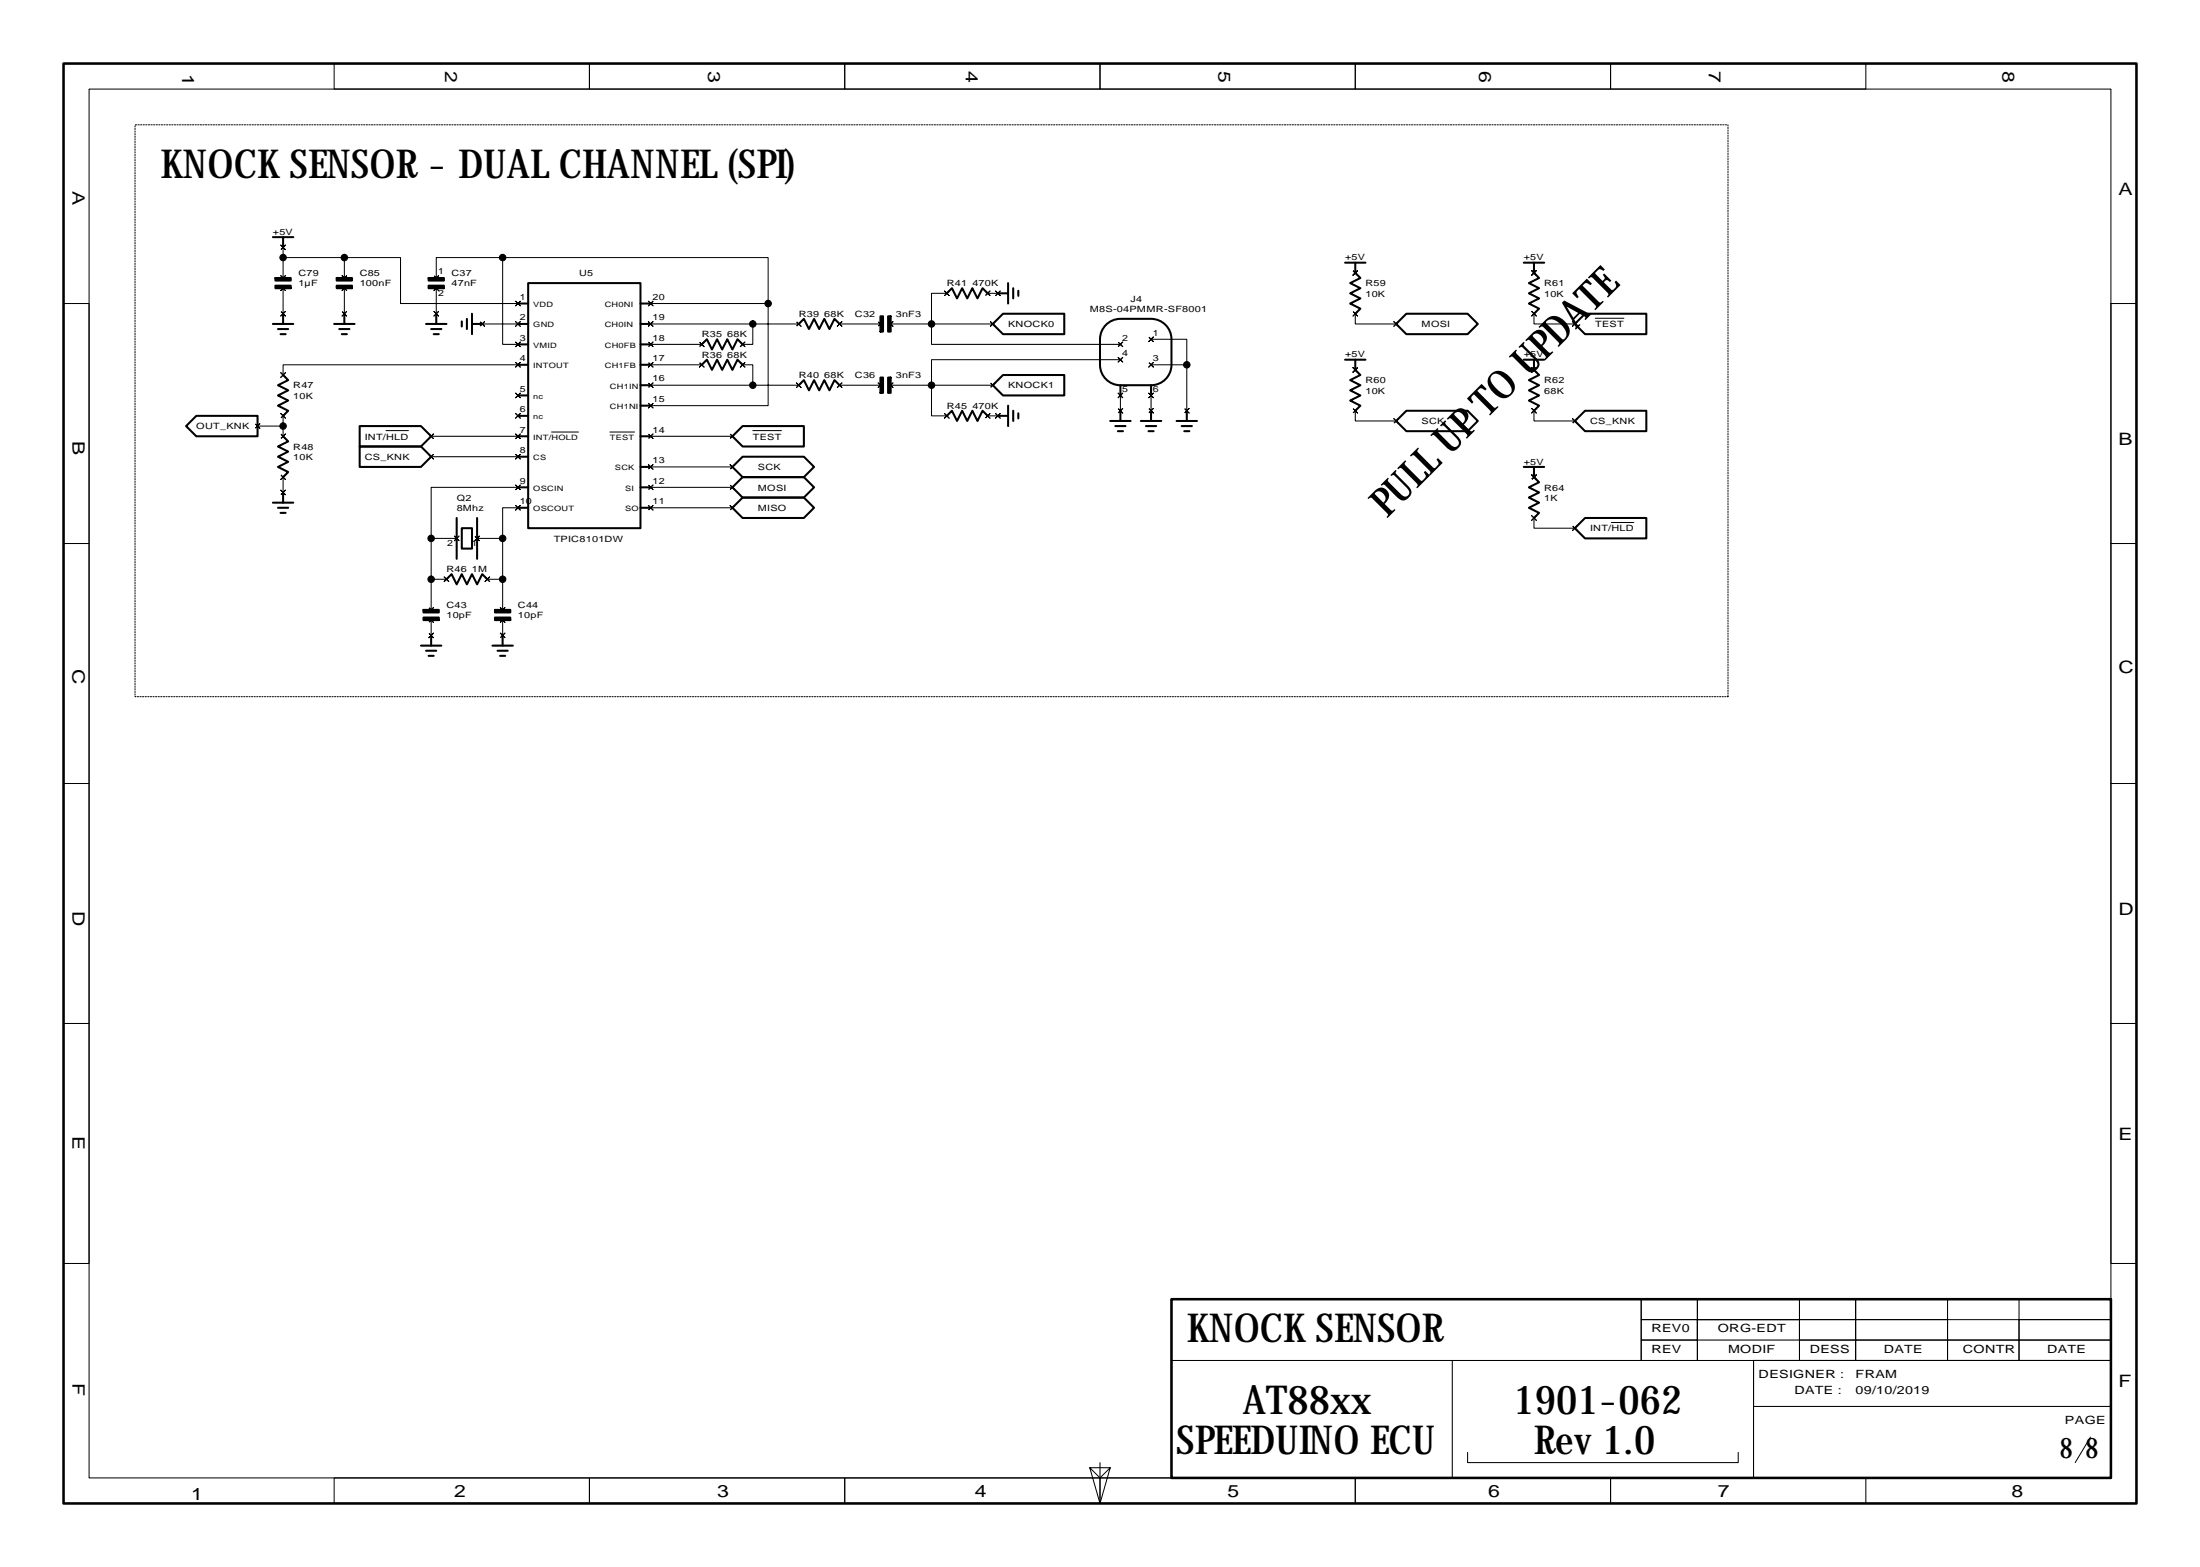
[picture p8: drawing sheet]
<svg xmlns="http://www.w3.org/2000/svg" width="431mm" height="307mm" viewBox="0 0 431 307" stroke-linecap="round" stroke-linejoin="round" font-family="sans-serif">
<g fill="none" stroke="#000" stroke-width=".2">
<path d="M17.4 17.4h396v272h-396zM65.4 12.4h50v5h-50zM115.4 12.4h50v5h-50zM165.4 12.4h50v5h-50zM215.4 12.4h50v5h-50zM265.4 12.4h50v5h-50zM315.4 12.4h50v5h-50zM12.4 59.4h5v47h-5zM55 48l.4 .4 .5-.4-.5 .4 .5 .5-.5-.5-.4 .5 .4-.5zM55 54l.4 .4 .5-.4-.5 .4 .5 .5-.5-.5-.4 .5 .4-.5zM55 56l.4 .4 .5-.4-.5 .4 .5 .5-.5-.5-.4 .5 .4-.5zM55.4 48.4v6"/>
<path d="M55.4 56.4v5M55.4 50.4h12M67 54l.4 .4 .5-.4-.5 .4 .5 .5-.5-.5-.4 .5 .4-.5zM67 56l.4 .4 .5-.4-.5 .4 .5 .5-.5-.5-.4 .5 .4-.5zM67.4 50.4h11v9h23M67.4 50.4v4M67.4 56.4v5M85 54l.4 .4 .5-.4-.5 .4 .5 .5-.5-.5-.4 .5 .4-.5zM85 56l.4 .4 .5-.4-.5 .4 .5 .5-.5-.5-.4 .5 .4-.5zM85.4 56.4v5M98.4 50.4h-13v4M101 59l.4 .4 .5-.4-.5 .4 .5 .5-.5-.5-.4 .5 .4-.5z"/>
<path d="M127 59l.4 .4 .5-.4-.5 .4 .5 .5-.5-.5-.4 .5 .4-.5zM127.4 59.4h23v20h-23M150.4 59.4v-9h-52v17h3M185 57l.4 .4 .5-.4-.5 .4 .5 .5-.5-.5-.4 .5 .4-.5zM185.4 57.4h-3v10h37M193 57l.4 .4 .5-.4-.5 .4 .5 .5-.5-.5-.4 .5 .4-.5zM193.4 57.4h2M195 57l.4 .4 .5-.4-.5 .4 .5 .5-.5-.5-.4 .5 .4-.5zM265 53l.4 .4 .5-.4-.5 .4 .5 .5-.5-.5-.4 .5 .4-.5zM265.4 53.4h.1M300 53l.4 .4 .5-.4-.5 .4 .5 .5-.5-.5-.4 .5 .4-.5zM300.4 53.4h.1"/>
<path d="M413.4 59.4h5v47h-5zM55 61l.4 .4 .5-.4-.5 .4 .5 .5-.5-.5-.4 .5 .4-.5zM55 73l.4 .4 .5-.4-.5 .4 .5 .5-.5-.5-.4 .5 .4-.5zM67 61l.4 .4 .5-.4-.5 .4 .5 .5-.5-.5-.4 .5 .4-.5zM85 61l.4 .4 .5-.4-.5 .4 .5 .5-.5-.5-.4 .5 .4-.5zM94 63l.4 .4 .5-.4-.5 .4 .5 .5-.5-.5-.4 .5 .4-.5zM94.4 63.4h7M101 63l.4 .4 .5-.4-.5 .4 .5 .5-.5-.5-.4 .5 .4-.5zM101 67l.4 .4 .5-.4-.5 .4 .5 .5-.5-.5-.4 .5 .4-.5zM101 71l.4 .4 .5-.4-.5 .4 .5 .5-.5-.5-.4 .5 .4-.5zM101 77l.4 .4 .5-.4-.5 .4 .5 .5-.5-.5-.4 .5 .4-.5zM101.4 71.4h-46v2"/>
<path d="M127 79l.4 .4 .5-.4-.5 .4 .5 .5-.5-.5-.4 .5 .4-.5zM127 75l.4 .4 .5-.4-.5 .4 .5 .5-.5-.5-.4 .5 .4-.5zM127 71l.4 .4 .5-.4-.5 .4 .5 .5-.5-.5-.4 .5 .4-.5zM127 67l.4 .4 .5-.4-.5 .4 .5 .5-.5-.5-.4 .5 .4-.5zM127 63l.4 .4 .5-.4-.5 .4 .5 .5-.5-.5-.4 .5 .4-.5zM127.4 75.4h29M127.4 63.4h29M127.4 71.4h10M127.4 67.4h10M137 71l.4 .4 .5-.4-.5 .4 .5 .5-.5-.5-.4 .5 .4-.5zM137 67l.4 .4 .5-.4-.5 .4 .5 .5-.5-.5-.4 .5 .4-.5zM145 71l.4 .4 .5-.4-.5 .4 .5 .5-.5-.5-.4 .5 .4-.5z"/>
<path d="M145 67l.4 .4 .5-.4-.5 .4 .5 .5-.5-.5-.4 .5 .4-.5zM145.4 71.4h2v4M147.4 63.4v4h-2M156 75l.4 .4 .5-.4-.5 .4 .5 .5-.5-.5-.4 .5 .4-.5zM156 63l.4 .4 .5-.4-.5 .4 .5 .5-.5-.5-.4 .5 .4-.5zM164 75l.4 .4 .5-.4-.5 .4 .5 .5-.5-.5-.4 .5 .4-.5zM164 63l.4 .4 .5-.4-.5 .4 .5 .5-.5-.5-.4 .5 .4-.5zM164.4 75.4h8M164.4 63.4h8M172 75l.4 .4 .5-.4-.5 .4 .5 .5-.5-.5-.4 .5 .4-.5zM172 63l.4 .4 .5-.4-.5 .4 .5 .5-.5-.5-.4 .5 .4-.5zM174 75l.4 .4 .5-.4-.5 .4 .5 .5-.5-.5-.4 .5 .4-.5z"/>
<path d="M174 63l.4 .4 .5-.4-.5 .4 .5 .5-.5-.5-.4 .5 .4-.5zM174.4 75.4h20M174.4 63.4h20M194 63l.4 .4 .5-.4-.5 .4 .5 .5-.5-.5-.4 .5 .4-.5zM194 75l.4 .4 .5-.4-.5 .4 .5 .5-.5-.5-.4 .5 .4-.5zM219 80l.4 .4 .5-.4-.5 .4 .5 .5-.5-.5-.4 .5 .4-.5zM219 67l.4 .4 .5-.4-.5 .4 .5 .5-.5-.5-.4 .5 .4-.5zM219 70l.4 .4 .5-.4-.5 .4 .5 .5-.5-.5-.4 .5 .4-.5zM219 77l.4 .4 .5-.4-.5 .4 .5 .5-.5-.5-.4 .5 .4-.5zM219.4 70.4h-37v11h3M219.4 77.4v3M225 80l.4 .4 .5-.4-.5 .4 .5 .5-.5-.5-.4 .5 .4-.5z"/>
<path d="M225 66l.4 .4 .5-.4-.5 .4 .5 .5-.5-.5-.4 .5 .4-.5zM225 71l.4 .4 .5-.4-.5 .4 .5 .5-.5-.5-.4 .5 .4-.5zM225 77l.4 .4 .5-.4-.5 .4 .5 .5-.5-.5-.4 .5 .4-.5zM225.4 66.4h7v5M225.4 71.4h7M225.4 77.4v3M232 80l.4 .4 .5-.4-.5 .4 .5 .5-.5-.5-.4 .5 .4-.5zM232.4 71.4v9M265 72l.4 .4 .5-.4-.5 .4 .5 .5-.5-.5-.4 .5 .4-.5zM265 61l.4 .4 .5-.4-.5 .4 .5 .5-.5-.5-.4 .5 .4-.5zM265 80l.4 .4 .5-.4-.5 .4 .5 .5-.5-.5-.4 .5 .4-.5zM265.4 61.4v2h8"/>
<path d="M265.4 72.4h.1M273 63l.4 .4 .5-.4-.5 .4 .5 .5-.5-.5-.4 .5 .4-.5zM300 72l.4 .4 .5-.4-.5 .4 .5 .5-.5-.5-.4 .5 .4-.5zM300 80l.4 .4 .5-.4-.5 .4 .5 .5-.5-.5-.4 .5 .4-.5zM300 61l.4 .4 .5-.4-.5 .4 .5 .5-.5-.5-.4 .5 .4-.5zM300.4 61.4v2h8M300.4 72.4h.1M308 63l.4 .4 .5-.4-.5 .4 .5 .5-.5-.5-.4 .5 .4-.5zM312.4 62.3h5.7M50 83l.4 .4 .5-.4-.5 .4 .5 .5-.5-.5-.4 .5 .4-.5zM50.4 83.4h5M55 96l.4 .4 .5-.4-.5 .4 .5 .5-.5-.5-.4 .5 .4-.5z"/>
<path d="M55 81l.4 .4 .5-.4-.5 .4 .5 .5-.5-.5-.4 .5 .4-.5zM55 85l.4 .4 .5-.4-.5 .4 .5 .5-.5-.5-.4 .5 .4-.5zM55 93l.4 .4 .5-.4-.5 .4 .5 .5-.5-.5-.4 .5 .4-.5zM55.4 81.4v4M55.4 93.4v3M75.6 84.3h4.4M84 89l.4 .4 .5-.4-.5 .4 .5 .5-.5-.5-.4 .5 .4-.5zM84 85l.4 .4 .5-.4-.5 .4 .5 .5-.5-.5-.4 .5 .4-.5zM84.4 85.4h17M84.4 89.4h17M101 81l.4 .4 .5-.4-.5 .4 .5 .5-.5-.5-.4 .5 .4-.5zM101 85l.4 .4 .5-.4-.5 .4 .5 .5-.5-.5-.4 .5 .4-.5z"/>
<path d="M101 89l.4 .4 .5-.4-.5 .4 .5 .5-.5-.5-.4 .5 .4-.5zM101 95l.4 .4 .5-.4-.5 .4 .5 .5-.5-.5-.4 .5 .4-.5zM101 99l.4 .4 .5-.4-.5 .4 .5 .5-.5-.5-.4 .5 .4-.5zM101.4 99.4h-3v6M101.4 95.4h-17v10h5M108 84.6h5.3M119.4 84.6h4.9M127 99l.4 .4 .5-.4-.5 .4 .5 .5-.5-.5-.4 .5 .4-.5zM127 95l.4 .4 .5-.4-.5 .4 .5 .5-.5-.5-.4 .5 .4-.5zM127 91l.4 .4 .5-.4-.5 .4 .5 .5-.5-.5-.4 .5 .4-.5zM127 85l.4 .4 .5-.4-.5 .4 .5 .5-.5-.5-.4 .5 .4-.5zM127.4 85.4h16"/>
<path d="M127.4 95.4h16M127.4 91.4h16M127.4 99.4h16M143 91l.4 .4 .5-.4-.5 .4 .5 .5-.5-.5-.4 .5 .4-.5zM143 95l.4 .4 .5-.4-.5 .4 .5 .5-.5-.5-.4 .5 .4-.5zM143 99l.4 .4 .5-.4-.5 .4 .5 .5-.5-.5-.4 .5 .4-.5zM143 85l.4 .4 .5-.4-.5 .4 .5 .5-.5-.5-.4 .5 .4-.5zM147.4 84.3h5.7M185 81l.4 .4 .5-.4-.5 .4 .5 .5-.5-.5-.4 .5 .4-.5zM193 81l.4 .4 .5-.4-.5 .4 .5 .5-.5-.5-.4 .5 .4-.5zM193.4 81.4h2M195 81l.4 .4 .5-.4-.5 .4 .5 .5-.5-.5-.4 .5 .4-.5z"/>
<path d="M265.4 80.4v2h8M273 82l.4 .4 .5-.4-.5 .4 .5 .5-.5-.5-.4 .5 .4-.5zM300 93l.4 .4 .5-.4-.5 .4 .5 .5-.5-.5-.4 .5 .4-.5zM300.4 80.4v2h8M300.4 93.4h.1M308 82l.4 .4 .5-.4-.5 .4 .5 .5-.5-.5-.4 .5 .4-.5zM12.4 106.4h5v47h-5zM84 119l.4 .4 .5-.4-.5 .4 .5 .5-.5-.5-.4 .5 .4-.5zM84.4 105.4v8h3M84.4 113.4v6M87 113l.4 .4 .5-.4-.5 .4 .5 .5-.5-.5-.4 .5 .4-.5zM89 105l.4 .4 .5-.4-.5 .4 .5 .5-.5-.5-.4 .5 .4-.5z"/>
<path d="M93 105l.4 .4 .5-.4-.5 .4 .5 .5-.5-.5-.4 .5 .4-.5zM93.4 105.4h5M95 113l.4 .4 .5-.4-.5 .4 .5 .5-.5-.5-.4 .5 .4-.5zM95.4 113.4h3M98 119l.4 .4 .5-.4-.5 .4 .5 .5-.5-.5-.4 .5 .4-.5zM98.4 105.4v14M300 101l.4 .4 .5-.4-.5 .4 .5 .5-.5-.5-.4 .5 .4-.5zM300.4 101.4v2h8M308 103l.4 .4 .5-.4-.5 .4 .5 .5-.5-.5-.4 .5 .4-.5zM315.6 102.3h4.4M413.4 106.4h5v47h-5zM84 124l.4 .4 .5-.4-.5 .4 .5 .5-.5-.5-.4 .5 .4-.5z"/>
<path d="M84 121l.4 .4 .5-.4-.5 .4 .5 .5-.5-.5-.4 .5 .4-.5zM84.4 121.4v3M98 124l.4 .4 .5-.4-.5 .4 .5 .5-.5-.5-.4 .5 .4-.5zM98 121l.4 .4 .5-.4-.5 .4 .5 .5-.5-.5-.4 .5 .4-.5zM98.4 121.4v3M12.4 153.4h5v47h-5zM413.4 153.4h5v47h-5zM12.4 200.4h5v47h-5zM413.4 200.4h5v47h-5zM229.4 254.4h92v12h-92zM321.4 258.4h11v4h-11zM321.4 254.4h11v4h-11z"/>
<path d="M321.4 254.4h11zM332.4 258.4h20v8h-20zM332.4 258.4h20v4h-20zM332.4 254.4h20v4h-20zM332.4 254.4h20zM352.4 258.4h11v4h-11zM352.4 254.4h11v4h-11zM352.4 254.4h11zM363.4 254.4h18v4h-18zM363.4 258.4h18v4h-18zM363.4 254.4h18zM381.4 258.4h14v4h-14z"/>
<path d="M381.4 254.4h14zM395.4 254.4h18zM395.4 258.4h18v4h-18zM395.4 254.4h18v4h-18zM284.4 266.4h59v23h-59zM321.4 262.4h11v4h-11zM343.4 266.4h70v9h-70zM343.4 266.4h70v23h-70zM343.4 266.4h70zM352.4 262.4h11v4h-11zM363.4 262.4h18v4h-18zM381.4 262.4h14v4h-14z"/>
<path d="M395.4 262.4h18v4h-18zM65.4 289.4h50v5h-50zM115.4 289.4h50v5h-50zM165.4 289.4h50v5h-50zM213.4 287.4l2 7 2-7h-4l2 2 2-2M215.4 289.4h50v5h-50zM215.4 286.4v3M265.4 289.4h50v5h-50zM287.4 284.4v2h53v-2M315.4 289.4h50v5h-50zM409.4 281.4l-3 5"/>
</g>
<path d="M26.4 24.4h312v112h-312z" fill="none" stroke="#000" stroke-width=".2" stroke-dasharray=".3 .3"/>
<g fill="#000" stroke="#000" stroke-width=".2">
<circle cx="55.4" cy="50.4" r=".64"/>
<circle cx="67.4" cy="50.4" r=".64"/>
<circle cx="98.4" cy="50.4" r=".64"/>
<circle cx="150.4" cy="59.4" r=".64"/>
<circle cx="147.4" cy="63.4" r=".64"/>
<circle cx="147.4" cy="75.4" r=".64"/>
<circle cx="182.4" cy="63.4" r=".64"/>
<circle cx="182.4" cy="75.4" r=".64"/>
<circle cx="232.4" cy="71.4" r=".64"/>
<circle cx="55.4" cy="83.4" r=".64"/>
<circle cx="84.4" cy="105.4" r=".64"/>
<circle cx="84.4" cy="113.4" r=".64"/>
<circle cx="98.4" cy="105.4" r=".64"/>
<circle cx="98.4" cy="113.4" r=".64"/>
</g>
<path d="M12.4 12.4h406v282h-406zM229.4 254.4h184v35h-184z" fill="none" stroke="#000" stroke-width=".5"/>
<g fill="none" stroke="#000" stroke-width=".4">
<path d="M53.4 46.4h4M55.4 46.4v2M101.4 59.4h2M103.4 55.4h22v48h-22zM125.4 59.4h2M185.4 57.4l1-1 1 2 1-2 1 2 1-2 1 2 1-2 1 1M195.4 57.4h2M197.4 55.4v4M198.4 56.4v2M199.4 56.9v1M263.4 51.4h4M265.4 51.4v2l1 1-2 1 2 1-2 1 2 1-2 1 2 1-1 1"/>
<path d="M298.4 51.4h4M300.4 51.4v2l1 1-2 1 2 1-2 1 2 1-2 1 2 1-1 1M53.4 63.4h4M54.4 64.4h2M54.9 65.4h1M55.4 73.4l1 1-2 1 2 1-2 1 2 1-2 1 2 1-1 1M55.4 61.4v2M65.4 63.4h4M66.4 64.4h2M66.9 65.4h1M67.4 61.4v2M83.4 63.4h4"/>
<path d="M84.4 64.4h2M84.9 65.4h1M85.4 61.4v2M90.4 62.9v1M91.4 62.4v2M92.4 63.4h2M92.4 61.4v4M101.4 63.4h2M101.4 67.4h2M101.4 71.4h2M101.4 77.4h2M125.4 63.4h2"/>
<path d="M125.4 67.4h2M125.4 71.4h2M125.4 75.4h2M125.4 79.4h2M137.4 71.4l1-1 1 2 1-2 1 2 1-2 1 2 1-2 1 1M137.4 67.4l1-1 1 2 1-2 1 2 1-2 1 2 1-2 1 1M156.4 75.4l1-1 1 2 1-2 1 2 1-2 1 2 1-2 1 1M156.4 63.4l1-1 1 2 1-2 1 2 1-2 1 2 1-2 1 1M194.4 63.4l2-2h12v4h-12zM196.4 73.4h12v4h-12l-2-2zM197.4 79.4v4M216.6 63.6a4 4 0 0 1 2.8-1.2h6a4 4 0 0 1 4 4v5a4 4 0 0 1-4 4h-6a4 4 0 0 1-4-4v-5a4 4 0 0 1 1.2-2.8z"/>
<path d="M219.4 75.4v2M225.4 75.4v2M263.4 70.4h4M265.4 70.4v2l1 1-2 1 2 1-2 1 2 1-2 1 2 1-1 1M273.4 63.4l2-2h12l2 2-2 2h-12zM298.4 70.4h4M300.4 70.4v2l1 1-2 1 2 1-2 1 2 1-2 1 2 1-1 1M308.4 63.4l2-2h12v4h-12zM36.4 83.4l2-2h12v4h-12zM53.4 98.4h4M54.4 99.4h2M55.4 85.4l1 1-2 1 2 1-2 1 2 1-2 1 2 1-1 1"/>
<path d="M55.4 96.4v2M70.4 87.4h12l2 2-2 2h-12zM70.4 83.4h12l2 2-2 2h-12zM101.4 99.4h2M101.4 81.4h2M101.4 85.4h2M101.4 95.4h2M101.4 89.4h2M125.4 99.4h2M125.4 91.4h2M125.4 85.4h2M125.4 95.4h2"/>
<path d="M143.4 91.4l2-2h12l2 2-2 2h-12zM143.4 95.4l2-2h12l2 2-2 2h-12zM143.4 99.4l2-2h12l2 2-2 2h-12zM143.4 85.4l2-2h12v4h-12zM185.4 81.4l1-1 1 2 1-2 1 2 1-2 1 2 1-2 1 1M195.4 81.4h2M198.4 80.4v2M199.4 80.9v1M217.4 82.4h4M218.4 83.4h2M218.9 84.4h1M219.4 80.4v2"/>
<path d="M223.4 82.4h4M224.4 83.4h2M224.9 84.4h1M225.4 80.4v2M230.4 82.4h4M231.4 83.4h2M231.9 84.4h1M232.4 80.4v2M273.4 82.4l2-2h12l2 2-2 2h-12zM298.4 91.4h4M300.4 91.4v2l1 1-2 1 2 1-2 1 2 1-2 1 2 1-1 1M310.4 80.4h12v4h-12l-2-2z"/>
<path d="M54.9 100.4h1M87.4 113.4l1-1 1 2 1-2 1 2 1-2 1 2 1-2 1 1M89.4 101.4v8M90.4 103.4h2v4h-2zM93.4 101.4v8M310.4 101.4h12v4h-12l-2-2zM82.4 126.4h4M83.4 127.4h2M83.9 128.4h1M84.4 124.4v2M96.4 126.4h4M97.4 127.4h2"/>
<path d="M97.9 128.4h1M98.4 124.4v2"/>
</g>
<g fill="#000" stroke="#000" stroke-width=".4">
<path d="M53.9 54.4h3v.5h-3z" fill-rule="evenodd"/>
<path d="M53.9 55.9h3v.5h-3z" fill-rule="evenodd"/>
<path d="M65.9 54.4h3v.5h-3z" fill-rule="evenodd"/>
<path d="M65.9 55.9h3v.5h-3z" fill-rule="evenodd"/>
<path d="M83.9 54.4h3v.5h-3z" fill-rule="evenodd"/>
<path d="M83.9 55.9h3v.5h-3z" fill-rule="evenodd"/>
<path d="M172.4 73.9h.5v3h-.5z" fill-rule="evenodd"/>
<path d="M172.4 61.9h.5v3h-.5z" fill-rule="evenodd"/>
<path d="M173.9 73.9h.5v3h-.5z" fill-rule="evenodd"/>
<path d="M173.9 61.9h.5v3h-.5z" fill-rule="evenodd"/>
<path d="M82.9 119.4h3v.5h-3z" fill-rule="evenodd"/>
<path d="M96.9 119.4h3v.5h-3z" fill-rule="evenodd"/>
<path d="M82.9 120.9h3v.5h-3z" fill-rule="evenodd"/>
<path d="M96.9 120.9h3v.5h-3z" fill-rule="evenodd"/>
</g>
<g font-size="7.8">
<text x="31.4" y="34.8">KNOCK SENSOR - DUAL CHANNEL (SPI)</text>
<text x="271.6" y="101.6" transform="rotate(-45 271.6 101.6)">PULL UP TO UPDATE</text>
<text x="232.4" y="262.8">KNOCK SENSOR</text>
<text x="243.4" y="276.8">AT88xx</text>
<text x="296.4" y="276.8">1901-062</text>
<text x="230.4" y="284.8">SPEEDUINO ECU</text>
<text x="300.4" y="284.8">Rev 1.0</text>
</g>
<g font-size="5.6">
<text x="403.4" y="285.6">8</text>
<text x="408.4" y="285.6">8</text>
</g>
<g font-size="3.4">
<text x="35.7" y="14.4" transform="rotate(90 35.7 14.4)">1</text>
<text x="87.2" y="13.9" transform="rotate(90 87.2 13.9)">2</text>
<text x="138.7" y="13.9" transform="rotate(90 138.7 13.9)">3</text>
<text x="189.2" y="13.9" transform="rotate(90 189.2 13.9)">4</text>
<text x="238.7" y="13.9" transform="rotate(90 238.7 13.9)">5</text>
<text x="289.7" y="13.9" transform="rotate(90 289.7 13.9)">6</text>
<text x="334.7" y="13.9" transform="rotate(90 334.7 13.9)">7</text>
<text x="392.2" y="13.9" transform="rotate(90 392.2 13.9)">8</text>
<text x="14.2" y="37.4" transform="rotate(90 14.2 37.4)">A</text>
<text x="414.9" y="38.2">A</text>
<text x="14.2" y="86.4" transform="rotate(90 14.2 86.4)">B</text>
<text x="414.9" y="87.2">B</text>
<text x="14.2" y="130.9" transform="rotate(90 14.2 130.9)">C</text>
<text x="414.9" y="131.7">C</text>
<text x="14.2" y="178.4" transform="rotate(90 14.2 178.4)">D</text>
<text x="414.9" y="179.2">D</text>
<text x="14.2" y="222.4" transform="rotate(90 14.2 222.4)">E</text>
<text x="414.9" y="223.2">E</text>
<text x="14.2" y="270.9" transform="rotate(90 14.2 270.9)">F</text>
<text x="414.9" y="271.7">F</text>
<text x="37.4" y="293.7">1</text>
<text x="88.9" y="293.2">2</text>
<text x="140.4" y="293.2">3</text>
<text x="190.9" y="293.2">4</text>
<text x="240.4" y="293.2">5</text>
<text x="291.4" y="293.2">6</text>
<text x="336.4" y="293.2">7</text>
<text x="393.9" y="293.2">8</text>
</g>
<g font-size="2.2">
<text x="323.4" y="261">REV0</text>
<text x="336.4" y="261">ORG-EDT</text>
<text x="323.4" y="265">REV</text>
<text x="338.4" y="265">MODIF</text>
<text x="344.4" y="270">DESIGNER :</text>
<text x="354.4" y="265">DESS</text>
<text x="363.4" y="270">FRAM</text>
<text x="368.9" y="265">DATE</text>
<text x="384.4" y="265">CONTR</text>
<text x="400.9" y="265">DATE</text>
<text x="351.4" y="273">DATE :</text>
<text x="363.4" y="273">09/10/2019</text>
<text x="404.4" y="279">PAGE</text>
</g>
<g font-size="1.7">
<text x="53.4" y="46">+5V</text>
<text x="85.8" y="53.7">1</text>
<text x="263.4" y="51">+5V</text>
<text x="298.4" y="51">+5V</text>
<text x="58.4" y="54.1">C79</text>
<text x="58.4" y="56.1">1µF</text>
<text x="70.4" y="54.1">C85</text>
<text x="70.4" y="56.1">100nF</text>
<text x="85.8" y="58">2</text>
<text x="88.4" y="54.1">C37</text>
<text x="88.4" y="56.1">47nF</text>
<text x="101.8" y="58.7">1</text>
<text x="113.4" y="54.1">U5</text>
<text x="127.8" y="58.7">20</text>
<text x="185.4" y="56.1">R41</text>
<text x="190.4" y="56.1">470K</text>
<text x="221.4" y="59.1">J4</text>
<text x="267.4" y="56.1">R59</text>
<text x="267.4" y="58.1">10K</text>
<text x="302.4" y="56.1">R61</text>
<text x="302.4" y="58.1">10K</text>
<text x="101.8" y="62.7">2</text>
<text x="127.8" y="62.7">19</text>
<text x="156.4" y="62.1">R39</text>
<text x="161.4" y="62.1">68K</text>
<text x="167.4" y="62.1">C32</text>
<text x="175.4" y="62.1">3nF3</text>
<text x="197.4" y="64.1">KNOCK0</text>
<text x="213.4" y="61.1">M8S-04PMMR-SF8001</text>
<text x="225.8" y="65.7">1</text>
<text x="278.4" y="64.1">MOSI</text>
<text x="312.4" y="64.1">TEST</text>
<text x="101.8" y="66.7">3</text>
<text x="101.8" y="70.7">4</text>
<text x="127.8" y="70.7">17</text>
<text x="127.8" y="66.7">18</text>
<text x="137.4" y="70.1">R36</text>
<text x="137.4" y="66.1">R35</text>
<text x="142.4" y="70.1">68K</text>
<text x="142.4" y="66.1">68K</text>
<text x="219.8" y="66.7">2</text>
<text x="219.8" y="69.7">4</text>
<text x="225.8" y="70.7">3</text>
<text x="263.4" y="70">+5V</text>
<text x="298.4" y="70">+5V</text>
<text x="57.4" y="76.1">R47</text>
<text x="101.8" y="76.7">5</text>
<text x="127.8" y="74.7">16</text>
<text x="156.4" y="74.1">R40</text>
<text x="161.4" y="74.1">68K</text>
<text x="167.4" y="74.1">C36</text>
<text x="175.4" y="74.1">3nF3</text>
<text x="197.4" y="76.1">KNOCK1</text>
<text x="219.8" y="76.7">5</text>
<text x="225.8" y="76.7">6</text>
<text x="267.4" y="75.1">R60</text>
<text x="267.4" y="77.1">10K</text>
<text x="302.4" y="75.1">R62</text>
<text x="302.4" y="77.1">68K</text>
<text x="57.4" y="78.1">10K</text>
<text x="101.8" y="80.7">6</text>
<text x="127.8" y="78.7">15</text>
<text x="185.4" y="80.1">R45</text>
<text x="190.4" y="80.1">470K</text>
<text x="278.4" y="83.1">SCK</text>
<text x="311.4" y="83.1">CS_KNK</text>
<text x="38.4" y="84.1">OUT_KNK</text>
<text x="57.4" y="88.1">R48</text>
<text x="71.4" y="86.1">INT/HLD</text>
<text x="101.8" y="84.7">7</text>
<text x="101.8" y="88.7">8</text>
<text x="127.8" y="84.7">14</text>
<text x="147.4" y="86.1">TEST</text>
<text x="57.4" y="90.1">10K</text>
<text x="71.4" y="90.1">CS_KNK</text>
<text x="101.8" y="94.7">9</text>
<text x="127.8" y="94.7">12</text>
<text x="127.8" y="90.7">13</text>
<text x="148.4" y="92.1">SCK</text>
<text x="298.4" y="91">+5V</text>
<text x="89.4" y="98.1">Q2</text>
<text x="89.4" y="100.1">8Mhz</text>
<text x="101.8" y="98.7">10</text>
<text x="127.8" y="98.7">11</text>
<text x="148.4" y="96.1">MOSI</text>
<text x="148.4" y="100.1">MISO</text>
<text x="302.4" y="96.1">R64</text>
<text x="302.4" y="98.1">1K</text>
<text x="87.6" y="107">2</text>
<text x="92.3" y="107">1</text>
<text x="108.4" y="106.1">TPIC8101DW</text>
<text x="311.4" y="104.1">INT/HLD</text>
<text x="87.4" y="112.1">R46</text>
<text x="92.4" y="112.1">1M</text>
<text x="87.4" y="119.1">C43</text>
<text x="101.4" y="119.1">C44</text>
<text x="87.4" y="121.1">10pF</text>
<text x="101.4" y="121.1">10pF</text>
</g>
<g font-size="1.4">
<text x="104.4" y="60.1">VDD</text>
<text x="104.4" y="64.1">GND</text>
<text x="118.4" y="64.1">CH0IN</text>
<text x="118.4" y="60.1">CH0NI</text>
<text x="104.4" y="68.1">VMID</text>
<text x="118.4" y="68.1">CH0FB</text>
<text x="104.4" y="72.1">INTOUT</text>
<text x="118.4" y="72.1">CH1FB</text>
<text x="119.4" y="76.1">CH1IN</text>
<text x="104.4" y="78.1">nc</text>
<text x="104.4" y="82.1">nc</text>
<text x="119.4" y="80.1">CH1NI</text>
<text x="104.4" y="86.1">INT/HOLD</text>
<text x="119.4" y="86.1">TEST</text>
<text x="104.4" y="90.1">CS</text>
<text x="120.4" y="92.1">SCK</text>
<text x="104.4" y="96.1">OSCIN</text>
<text x="104.4" y="100.1">OSCOUT</text>
<text x="122.4" y="100.1">SO</text>
<text x="122.4" y="96.1">SI</text>
</g>
</svg>
